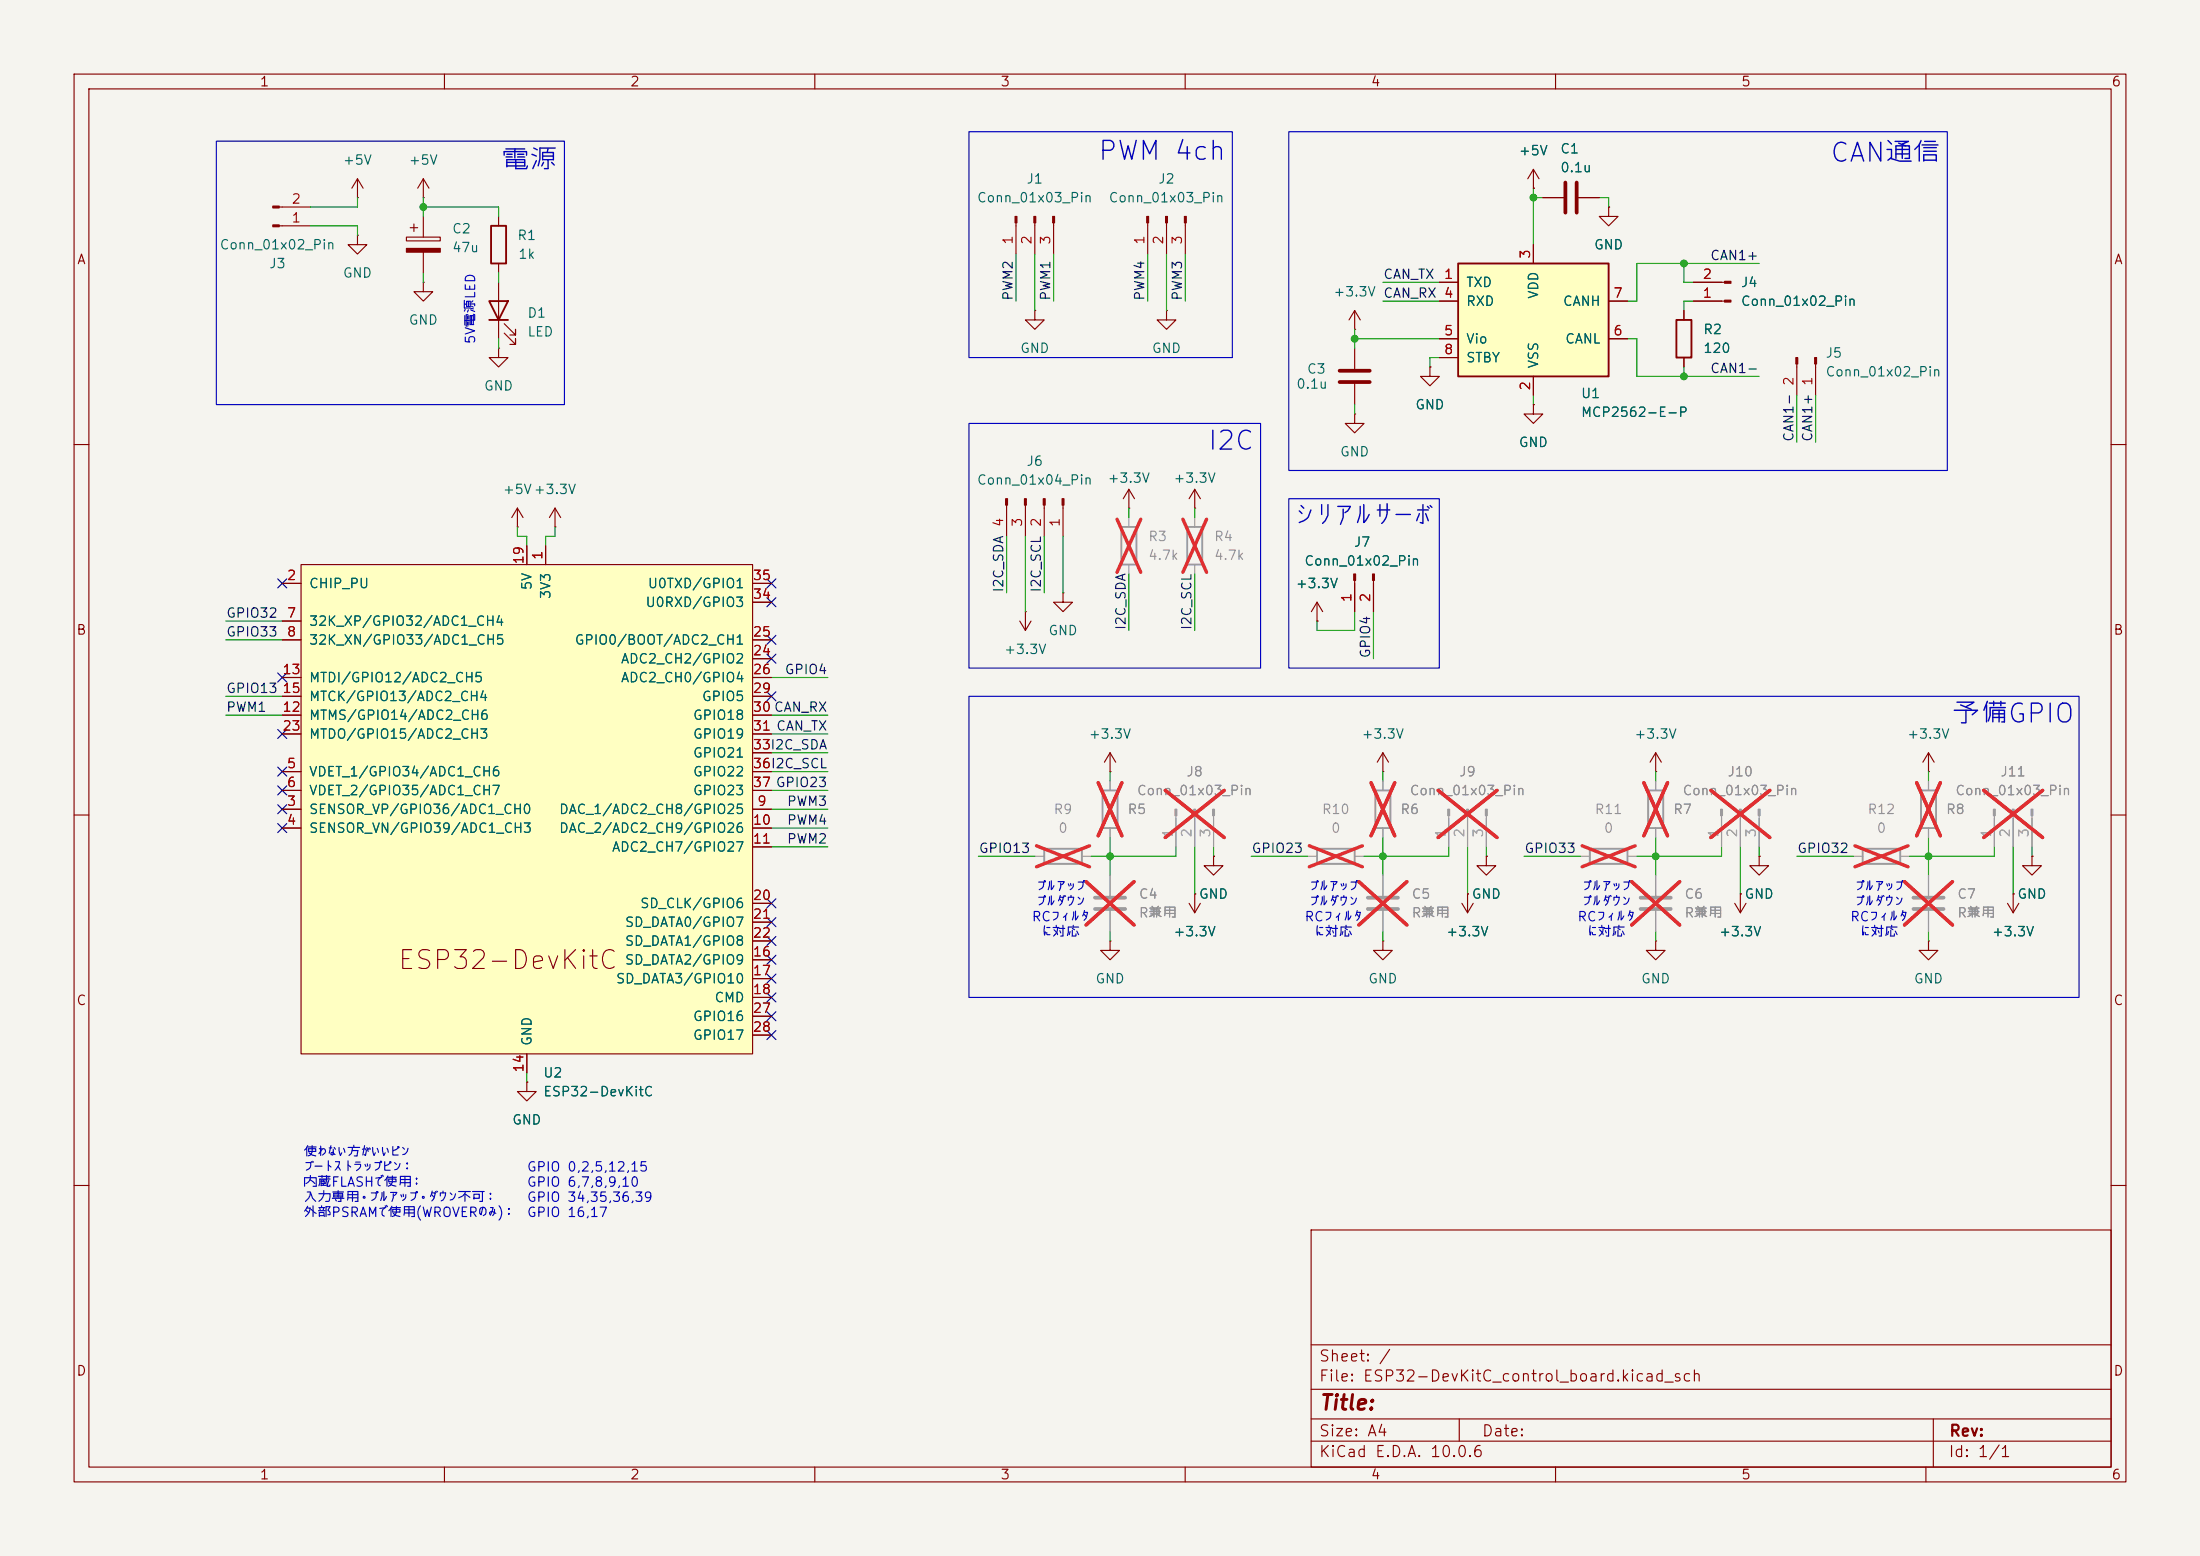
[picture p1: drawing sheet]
<svg xmlns="http://www.w3.org/2000/svg" width="297mm" height="210mm" viewBox="0 0 297 210" stroke-linecap="round" stroke-linejoin="round" font-family="sans-serif">
<path d="M0 0h297v210h-297z" fill="#f5f4ef" stroke="#f5f4ef" stroke-width=".14"/>
<g fill="none" stroke="#840000" stroke-width=".15">
<path d="M10 10h277v190h-277zM12 12h273v186h-273zM60 10v2M110 10v2M160 10v2M210 10v2M260 10v2M67.3 29.2v1.3M67.3 35.6v1.2M67.3 38.1v7.6M137.2 30.1v4.2M139.7 30.1v4.2"/>
<path d="M142.2 30.1v4.2M154.9 30.1v4.2M157.5 30.1v4.2M160 30.1v4.2M67.3 47v1.3h1.3l-1.3 1.2-1.3-1.2h1.3M67.3 47h.1M68.1 45l1.5 1.5v-.8v.8h-.8M68.1 43.7l1.5 1.5v-.7v.7h-.8M139.7 41.9v1.3h1.3l-1.3 1.3-1.3-1.3h1.3M139.7 41.9h.1M10 60h2M69.8 71.1h.1"/>
<path d="M69.8 68.6l-.7 1.3M69.8 68.6l.8 1.3M69.8 68.6v2.5M74.9 71.1h.1M74.9 68.6l-.7 1.3M74.9 68.6l.8 1.3M74.9 68.6v2.5M285 60h2M10 110h2M186.7 104.1h.1M186.7 101.6l-.8 1.3M186.7 101.6l.8 1.3"/>
<path d="M186.7 101.6v2.5M200.7 115.6v1.2h1.2l-1.2 1.3-1.3-1.3h1.3M200.7 115.6h.1M223.5 104.1h.1M223.5 101.6l-.7 1.3M223.5 101.6l.8 1.3M223.5 101.6v2.5M285 110h2M260.3 127v1.3h1.3l-1.3 1.2-1.2-1.2h1.2M260.3 127h.1M71.1 146.1v1.2h1.3l-1.3 1.3-1.3-1.3h1.3M71.1 146.1h.1"/>
<path d="M10 160h2M177 166h108v32h-108zM285 160h2M60 198v2M110 198v2M160 198v2M177 194.5h108M177 191.5h108M177 187.5h108M177 181.5h108M197 191.5v3M210 198v2"/>
<path d="M260 198v2M261 191.5v6.5"/>
</g>
<path d="M177.8 114.6h5.1v2h-5.1zM185.7 106.7h2v5.1h-2z" fill="none" stroke="#9c9b98" stroke-width=".25"/>
<path d="M176.5 115.6h1.3M182.9 115.6h1.2M186.7 105.4v1.3M186.7 111.8v1.2M186.7 118.1v2.8M186.7 122.9v2.8" fill="none" stroke="#9c9b98" stroke-width=".15"/>
<path d="M176.8 114.2l7.1 2.8M183.5 119l6.4 5.8M183.9 114.2l-7.1 2.8M185.1 105.6l3.2 7.2M188.3 105.6l-3.2 7.2M189.9 119l-6.4 5.8" fill="none" stroke="#e12e31" stroke-width=".46"/>
<path d="M66.3 30.5h2v5.1h-2zM66 40.6h2.6l-1.3 2.6zM66 43.2h2.6" fill="none" stroke="#840000" stroke-width=".25"/>
<g fill="#840000" stroke="#840000" stroke-width=".15">
<path d="M137 29.2h.3v.9h-.3z"/>
<path d="M139.6 29.2h.2v.9h-.2z"/>
<path d="M142.1 29.2h.3v.9h-.3z"/>
<path d="M154.8 29.2h.3v.9h-.3z"/>
<path d="M157.4 29.2h.2v.9h-.2z"/>
<path d="M159.9 29.2h.2v.9h-.2z"/>
</g>
<path d="M184.7 121.2h4M184.7 122.7h4" fill="none" stroke="#9c9b98" stroke-width=".51"/>
<path d="M40.6 76.2h61v66h-61z" fill="#ffffc2"/>
<g fill="none" stroke="#840000" stroke-width=".15">
<path d="M57.1 38.1v1.3h1.3l-1.3 1.2-1.2-1.2h1.2M57.1 38.1h.1M228.6 38.1h4.2M157.5 41.9v1.3h1.2l-1.2 1.3-1.3-1.3h1.3M157.5 41.9h.1M182.9 44.5h.1M182.9 55.9v1.3h1.2l-1.2 1.2-1.3-1.2h1.3M182.9 55.9h.1M182.9 41.9l-.8 1.3M182.9 41.9l.7 1.3M182.9 41.9v2.6M182.9 47v2.8"/>
<path d="M182.9 51.8v2.8M193 49.5v1.3h1.3l-1.3 1.3-1.2-1.3h1.2M193 49.5h.1M227.3 41.9v1.3M227.3 48.3v1.2M228.6 40.6h4.2M242.6 49.1v4.2M245.1 49.1v4.2M38.1 78.7h2.5M40.6 76.2h61v66h-61zM71.1 73.7v2.5M73.7 73.7v2.5"/>
<path d="M101.6 78.7h2.5M152.4 68.6h.1M152.4 66l-.8 1.3M152.4 66l.8 1.3M152.4 66v2.6M161.3 68.6h.1M161.3 66v2.6M161.3 66l-.8 1.3M161.3 66l.8 1.3M182.9 78.3v4.3M185.4 78.3v4.3M38.1 83.8h2.5"/>
<path d="M38.1 86.4h2.5M38.1 96.5h2.5M38.1 91.4h2.5M38.1 94h2.5M38.1 99.1h2.5M101.6 86.4h2.5M101.6 96.5h2.5M101.6 91.4h2.5M101.6 94h2.5M101.6 99.1h2.5M101.6 88.9h2.5M101.6 81.3h2.5"/>
<path d="M137.7 83.8l.7 1.3M138.4 82.6h.1M138.4 82.6v2.5M139.2 83.8l-.8 1.3M177.8 83.8h.1M177.8 81.3l-.8 1.3M177.8 81.3l.8 1.3M177.8 81.3v2.5M38.1 109.2h2.5M38.1 111.8h2.5M38.1 104.1h2.5M38.1 106.7h2.5"/>
<path d="M101.6 109.2h2.5M101.6 111.8h2.5M101.6 104.1h2.5M101.6 106.7h2.5M101.6 114.3h2.5M101.6 101.6h2.5M149.9 104.1h.1M149.9 101.6l-.8 1.3M149.9 101.6l.7 1.3M149.9 101.6v2.5M163.8 115.6v1.2h1.3l-1.3 1.3-1.2-1.3h1.2M163.8 115.6h.1"/>
<path d="M237.5 115.6v1.2h1.3l-1.3 1.3-1.3-1.3h1.3M237.5 115.6h.1M260.3 104.1h.1M260.3 101.6l-.7 1.3M260.3 101.6l.8 1.3M260.3 101.6v2.5M274.3 115.6v1.2h1.3l-1.3 1.3-1.3-1.3h1.3M274.3 115.6h.1M101.6 129.5h2.5M101.6 132.1h2.5M101.6 134.6h2.5M101.6 121.9h2.5"/>
<path d="M101.6 124.5h2.5M101.6 127h2.5M101.6 137.2h2.5M101.6 139.7h2.5M149.9 127v1.3h1.2l-1.2 1.2-1.3-1.2h1.3M149.9 127h.1M160.5 121.9l.8 1.3M161.3 120.7h.1M161.3 120.7v2.5M162.1 121.9l-.8 1.3M186.7 127v1.3h1.3l-1.3 1.2-1.3-1.2h1.3M186.7 127h.1"/>
<path d="M197.4 121.9l.7 1.3M198.1 120.7h.1M198.1 120.7v2.5M198.9 121.9l-.8 1.3M223.5 127v1.3h1.3l-1.3 1.2-1.3-1.2h1.3M223.5 127h.1M234.2 121.9l.7 1.3M234.9 120.7h.1M234.9 120.7v2.5M235.7 121.9l-.8 1.3M271 121.9l.8 1.3M271.8 120.7h.1"/>
<path d="M271.8 120.7v2.5M272.5 121.9l-.7 1.3M71.1 142.2v2.6"/>
</g>
<g fill="#9c9b98" stroke="#9c9b98" stroke-width=".15">
<path d="M158.6 109.2h.3v.9h-.3z"/>
<path d="M161.2 109.2h.2v.9h-.2z"/>
<path d="M163.7 109.2h.3v.9h-.3z"/>
<path d="M232.3 109.2h.2v.9h-.2z"/>
<path d="M234.8 109.2h.3v.9h-.3z"/>
<path d="M237.4 109.2h.2v.9h-.2z"/>
<path d="M269.1 109.2h.3v.9h-.3z"/>
<path d="M271.7 109.2h.2v.9h-.2z"/>
<path d="M274.2 109.2h.2v.9h-.2z"/>
<path d="M195.5 109.2h.2v.9h-.2z"/>
<path d="M198 109.2h.2v.9h-.2z"/>
<path d="M200.5 109.2h.3v.9h-.3z"/>
</g>
<g fill="none" stroke="#9c9b98" stroke-width=".15">
<path d="M152.4 69.9v1.2M152.4 76.2v1.3M161.3 69.9v1.2M161.3 76.2v1.3M139.7 115.6h1.3M146 115.6h1.3M149.9 105.4v1.3M149.9 111.8v1.2M149.9 118.1v2.8M158.7 110.1v4.2M161.3 110.1v4.2M163.8 110.1v4.2"/>
<path d="M195.6 110.1v4.2M198.1 110.1v4.2M200.7 110.1v4.2M213.4 115.6h1.2M219.7 115.6h1.3M223.5 105.4v1.3M223.5 111.8v1.2M223.5 118.1v2.8M232.4 110.1v4.2M234.9 110.1v4.2M237.5 110.1v4.2M250.2 115.6h1.3"/>
<path d="M256.5 115.6h1.3M260.3 105.4v1.3M260.3 111.8v1.2M260.3 118.1v2.8M269.2 110.1v4.2M271.8 110.1v4.2M274.3 110.1v4.2M149.9 122.9v2.8M223.5 122.9v2.8M260.3 122.9v2.8"/>
</g>
<g fill="none" stroke="#e12e31" stroke-width=".46">
<path d="M150.8 70.1l3.2 7.1M154 70.1l-3.2 7.1M159.7 70.1l3.2 7.1M162.9 70.1l-3.2 7.1M139.9 114.2l7.2 2.8M146.6 119l6.5 5.8M147.1 114.2l-7.2 2.8M148.3 105.6l3.2 7.2M151.5 105.6l-3.2 7.2M153.1 119l-6.5 5.8M157.3 106.7l8 6.3M165.3 106.7l-8 6.3"/>
<path d="M194.1 106.7l8 6.3M202.1 106.7l-8 6.3M213.6 114.2l7.2 2.8M220.3 119l6.5 5.8M220.8 114.2l-7.2 2.8M221.9 105.6l3.2 7.2M225.1 105.6l-3.2 7.2M226.8 119l-6.5 5.8M231 106.7l7.9 6.3M238.9 106.7l-7.9 6.3M250.4 114.2l7.2 2.8M257.1 119l6.5 5.8"/>
<path d="M257.6 114.2l-7.2 2.8M258.7 105.6l3.3 7.2M262 105.6l-3.3 7.2M263.6 119l-6.5 5.8M267.8 106.7l8 6.3M275.8 106.7l-8 6.3"/>
</g>
<path d="M151.4 71.1h2v5.1h-2zM160.3 71.1h2v5.1h-2zM141 114.6h5v2h-5zM148.8 106.7h2.1v5.1h-2.1zM214.6 114.6h5.1v2h-5.1zM222.5 106.7h2v5.1h-2zM251.5 114.6h5v2h-5zM259.3 106.7h2.1v5.1h-2.1z" fill="none" stroke="#9c9b98" stroke-width=".25"/>
<path d="M147.8 121.2h4.1M147.8 122.7h4.1M221.5 121.2h4.1M221.5 122.7h4.1M258.3 121.2h4.1M258.3 122.7h4.1" fill="none" stroke="#9c9b98" stroke-width=".51"/>
<g fill="#840000" stroke="#840000" stroke-width=".15">
<path d="M232.8 40.5h.9v.3h-.9z"/>
<path d="M232.8 38h.9v.2h-.9z"/>
<path d="M245 48.3h.2v.8h-.2z"/>
<path d="M242.4 48.3h.3v.8h-.3z"/>
<path d="M182.8 77.5h.2v.8h-.2z"/>
<path d="M185.3 77.5h.2v.8h-.2z"/>
</g>
<path d="M226.3 43.2h2v5.1h-2z" fill="none" stroke="#840000" stroke-width=".25"/>
<path d="M180.8 51.6h4.1M180.8 50h4.1" fill="none" stroke="#840000" stroke-width=".51"/>
<path d="M196.8 35.6h20.4v15.2h-20.4z" fill="#ffffc2"/>
<path d="M196.8 35.6h20.4v15.2h-20.4z" fill="none" stroke="#840000" stroke-width=".25"/>
<g fill="none" stroke="#840000" stroke-width=".15">
<path d="M37.7 30.5h4.2M37.7 27.9h4.2M48.3 26.7h.1M48.3 31.8v1.2h1.2l-1.2 1.3-1.3-1.3h1.3M48.3 31.8h.1M48.3 24.1l-.8 1.3M48.3 24.1l.7 1.3M48.3 24.1v2.6M54.9 32h4.5v.5h-4.5zM55.4 30.7h1M55.9 30.2v1M57.1 26.7h.1"/>
<path d="M57.1 24.1l-.7 1.3M57.1 24.1l.8 1.3M57.1 24.1v2.6M57.1 29.2v2.8M57.1 34v2.8M194.3 38.1h2.5M207 25.4h.1M207 22.9v2.5M207 33v2.6M207 22.9l-.8 1.2M207 22.9l.8 1.2M208.3 26.7h2.8"/>
<path d="M213.1 26.7h2.8M217.2 27.9v1.3h1.2l-1.2 1.3-1.3-1.3h1.3M217.2 27.9h.1M228.6 38.1h3.8M193 49.5h.1M194.3 40.6h2.5M194.3 45.7h2.5M194.3 48.3h2.5M207 54.6v1.3h1.3l-1.3 1.3-1.3-1.3h1.3M207 54.6h.1M207 50.8v2.5M217.2 40.6h2.5"/>
<path d="M217.2 45.7h2.5M227.3 41.9v1.3M227.3 48.3v1.2M228.6 40.6h3.8M38.1 78.7h2.5M71.1 73.7v2.5M73.7 73.7v2.5M101.6 78.7h2.5M135.9 68.2v4.2M138.4 68.2v4.2M141 68.2v4.2M143.5 68.2v4.2"/>
<path d="M182.9 78.7v3.9M185.4 78.7v3.9M38.1 83.8h2.5M38.1 86.4h2.5M38.1 96.5h2.5M38.1 91.4h2.5M38.1 94h2.5M38.1 99.1h2.5M101.6 86.4h2.5M101.6 96.5h2.5M101.6 91.4h2.5M101.6 94h2.5"/>
<path d="M101.6 99.1h2.5M101.6 88.9h2.5M101.6 81.3h2.5M143.5 80v1.3h1.3l-1.3 1.3-1.3-1.3h1.3M143.5 80h.1M177.8 83.8h.1M38.1 109.2h2.5M38.1 111.8h2.5M38.1 104.1h2.5M38.1 106.7h2.5M101.6 109.2h2.5M101.6 111.8h2.5"/>
<path d="M101.6 104.1h2.5M101.6 106.7h2.5M101.6 114.3h2.5M101.6 101.6h2.5M163.8 115.6h.1M200.7 115.6h.1M237.5 115.6h.1M274.3 115.6h.1M101.6 129.5h2.5M101.6 132.1h2.5M101.6 134.6h2.5M101.6 121.9h2.5"/>
<path d="M101.6 124.5h2.5M101.6 127h2.5M101.6 137.2h2.5M101.6 139.7h2.5M161.3 120.7h.1M198.1 120.7h.1M234.9 120.7h.1M271.8 120.7h.1M71.1 146.1h.1M71.1 142.2v2.6"/>
</g>
<g fill="#840000" stroke="#840000" stroke-width=".15">
<path d="M54.9 33.5h4.5v.5h-4.5z"/>
<path d="M36.8 30.4h.9v.2h-.9z"/>
<path d="M36.8 27.8h.9v.3h-.9z"/>
<path d="M143.4 67.3h.2v.9h-.2z"/>
<path d="M140.8 67.3h.3v.9h-.3z"/>
<path d="M138.3 67.3h.3v.9h-.3z"/>
<path d="M135.8 67.3h.2v.9h-.2z"/>
</g>
<path d="M211.3 24.6v4.1M212.9 24.6v4.1" fill="none" stroke="#840000" stroke-width=".51"/>
<g fill="none" stroke="#009600" stroke-width=".15">
<path d="M41.9 30.5h6.4v1.3M48.3 26.7v1.2h-6.4M57.1 27.9h10.2v1.3M57.1 26.7v2.5M57.1 36.8v1.3M67.3 36.8v1.3M137.2 34.3v6.3M139.7 34.3v7.6M142.2 34.3v6.3M154.9 34.3v6.3M157.5 34.3v7.6M160 34.3v6.3"/>
<path d="M186.7 38.1h7.6M207 25.4v7.6M207 26.7h1.3M215.9 26.7h1.3v1.2M227.3 35.6v2.5h1.3M237.5 35.6h-16.5v5h-1.3M67.3 45.7v1.3M182.9 44.5v2.5M182.9 54.6v1.3M182.9 45.7h11.4M186.7 40.6h7.6M194.3 48.3h-1.3v1.2"/>
<path d="M207 53.3v1.3M219.7 45.7h1.3v5.1h16.5M227.3 49.5v1.3M228.6 40.6h-1.3v1.3M242.6 53.3v6.4M245.1 53.3v6.4M69.8 71.1v1.3h1.3v1.3M74.9 71.1v1.3h-1.2v1.3M135.9 72.4v7.6M138.4 72.4v10.2M141 72.4v7.6M143.5 72.4v7.6"/>
<path d="M152.4 68.6v1.3M152.4 77.5v7.6M161.3 68.6v1.3M161.3 77.5v7.6M30.5 86.4h7.6M30.5 83.8h7.6M30.5 94h7.6M30.5 96.5h7.6M104.1 99.1h7.7M104.1 96.5h7.7M104.1 91.4h7.7M182.9 82.6v2.5h-5.1v-1.3"/>
<path d="M185.4 82.6v6.3M104.1 111.8h7.7M104.1 109.2h7.7M104.1 114.3h7.7M104.1 101.6h7.7M104.1 106.7h7.7M104.1 104.1h7.7M132.1 115.6h7.6M149.9 104.1v1.3M149.9 113v5.1M158.7 114.3v1.3h-11.4M161.3 114.3v6.4"/>
<path d="M163.8 114.3v1.3M168.9 115.6h7.6M186.7 104.1v1.3M186.7 113v5.1M195.6 114.3v1.3h-11.5M198.1 114.3v6.4M200.7 114.3v1.3M205.7 115.6h7.7M223.5 104.1v1.3M223.5 113v5.1M232.4 114.3v1.3h-11.4M234.9 114.3v6.4"/>
<path d="M237.5 114.3v1.3M242.6 115.6h7.6M260.3 104.1v1.3M260.3 113v5.1M269.2 114.3v1.3h-11.4M271.8 114.3v6.4M274.3 114.3v1.3M149.9 125.7v1.3M186.7 125.7v1.3M223.5 125.7v1.3M260.3 125.7v1.3M71.1 144.8v1.3"/>
</g>
<g fill="none" stroke="#000084" stroke-width=".15">
<path d="M37.5 78.1l1.2 1.2M38.7 78.1l-1.2 1.2M103.5 78.1l1.2 1.2M104.7 78.1l-1.2 1.2M37.5 98.5l1.2 1.2M37.5 90.8l1.2 1.2M38.7 98.5l-1.2 1.2M38.7 90.8l-1.2 1.2M103.5 85.8l1.2 1.2M103.5 93.4l1.2 1.2M103.5 80.7l1.2 1.2M103.5 88.3l1.2 1.2"/>
<path d="M104.7 85.8l-1.2 1.2M104.7 93.4l-1.2 1.2M104.7 80.7l-1.2 1.2M104.7 88.3l-1.2 1.2M37.5 103.5l1.2 1.2M37.5 108.6l1.2 1.2M37.5 111.2l1.2 1.2M37.5 106.1l1.2 1.2M38.7 103.5l-1.2 1.2M38.7 108.6l-1.2 1.2M38.7 111.2l-1.2 1.2M38.7 106.1l-1.2 1.2"/>
<path d="M103.5 121.3l1.2 1.2M103.5 139.1l1.2 1.2M103.5 123.9l1.2 1.2M103.5 126.4l1.2 1.2M103.5 134l1.2 1.2M103.5 131.5l1.2 1.2M103.5 128.9l1.2 1.2M103.5 136.6l1.2 1.2M104.7 121.3l-1.2 1.2M104.7 139.1l-1.2 1.2M104.7 123.9l-1.2 1.2M104.7 126.4l-1.2 1.2"/>
<path d="M104.7 134l-1.2 1.2M104.7 131.5l-1.2 1.2M104.7 128.9l-1.2 1.2M104.7 136.6l-1.2 1.2"/>
</g>
<path d="M29.2 19.1h47v35.5h-47zM130.8 17.8h35.6v30.5h-35.6zM174 17.8h88.9v45.7h-88.9zM130.8 57.2h39.4v33h-39.4zM174 67.3h20.3v22.9h-20.3zM130.8 94h149.9v40.6h-149.9z" fill="none" stroke="#0000c2" stroke-width=".15"/>
<g fill="none" stroke="#9c9b98" stroke-width=".15">
<path d="M149.9 105.4v1.3M149.9 111.8v1.2M149.9 118.1v2.8M158.7 110.5v3.8M161.3 110.5v3.8M163.8 110.5v3.8M186.7 105.4v1.3M186.7 111.8v1.2M186.7 118.1v2.8M195.6 110.5v3.8M198.1 110.5v3.8M200.7 110.5v3.8"/>
<path d="M223.5 105.4v1.3M223.5 111.8v1.2M223.5 118.1v2.8M232.4 110.5v3.8M234.9 110.5v3.8M237.5 110.5v3.8M260.3 105.4v1.3M260.3 111.8v1.2M260.3 118.1v2.8M269.2 110.5v3.8M271.8 110.5v3.8M274.3 110.5v3.8"/>
<path d="M149.9 122.9v2.8M186.7 122.9v2.8M223.5 122.9v2.8M260.3 122.9v2.8"/>
</g>
<g fill="none" stroke="#e12e31" stroke-width=".46">
<path d="M146.6 119l6.5 5.8M148.3 105.6l3.2 7.2M151.5 105.6l-3.2 7.2M153.1 119l-6.5 5.8M157.3 106.7l8 6.3M165.3 106.7l-8 6.3M183.5 119l6.4 5.8M185.1 105.6l3.2 7.2M188.3 105.6l-3.2 7.2M189.9 119l-6.4 5.8M194.1 106.7l8 6.3M202.1 106.7l-8 6.3"/>
<path d="M220.3 119l6.5 5.8M221.9 105.6l3.2 7.2M225.1 105.6l-3.2 7.2M226.8 119l-6.5 5.8M231 106.7l7.9 6.3M238.9 106.7l-7.9 6.3M257.1 119l6.5 5.8M258.7 105.6l3.3 7.2M262 105.6l-3.3 7.2M263.6 119l-6.5 5.8M267.8 106.7l8 6.3M275.8 106.7l-8 6.3"/>
</g>
<g fill="#009600" stroke="#009600" stroke-width=".14">
<circle cx="227.3" cy="35.6" r=".46"/>
<circle cx="207" cy="26.7" r=".46"/>
<circle cx="227.3" cy="50.8" r=".46"/>
<circle cx="57.1" cy="27.9" r=".46"/>
<circle cx="260.3" cy="115.6" r=".46"/>
<circle cx="182.9" cy="45.7" r=".46"/>
<circle cx="149.9" cy="115.6" r=".46"/>
<circle cx="186.7" cy="115.6" r=".46"/>
<circle cx="223.5" cy="115.6" r=".46"/>
</g>
<g font-size="2.5" fill="#0000c2">
<text x="67.6" y="23.5">電源</text>
<text x="148.1" y="22.3">PWM 4ch</text>
<text x="246.9" y="22.5">CAN通信</text>
<text x="162.9" y="61.4">I2C</text>
<text x="174.5" y="71.5">シリアルサーボ</text>
<text x="263.3" y="98.2">予備GPIO</text>
</g>
<text font-size="2.5" fill="#840000" x="53.5" y="131.5">ESP32-DevKitC</text>
<text font-size="2" fill="#840000" x="178" y="190.8">Title:</text>
<g font-size="1.5" fill="#840000">
<text x="178" y="184.1">Sheet: /</text>
<text x="178" y="186.8">File: ESP32-DevKitC_control_board.kicad_sch</text>
<text x="178" y="197">KiCad E.D.A. 10.0.6</text>
<text x="178" y="194.2">Size: A4</text>
<text x="200" y="194.2">Date:</text>
<text x="263" y="197">Id: 1/1</text>
<text x="263" y="194.2">Rev:</text>
</g>
<g font-size="1.3" fill="#840000">
<text x="35" y="12">1</text>
<text x="85" y="12">2</text>
<text x="135" y="12">3</text>
<text x="185" y="12">4</text>
<text x="235" y="12">5</text>
<text x="285" y="12">6</text>
<text x="10.3" y="36">A</text>
<text x="285.3" y="36">A</text>
<text x="10.2" y="86">B</text>
<text x="285.2" y="86">B</text>
<text x="10.2" y="136">C</text>
<text x="285.2" y="136">C</text>
<text x="10.2" y="186">D</text>
<text x="285.2" y="186">D</text>
<text x="35" y="200">1</text>
<text x="85" y="200">2</text>
<text x="135" y="200">3</text>
<text x="185" y="200">4</text>
<text x="235" y="200">5</text>
<text x="285" y="200">6</text>
</g>
<g font-size="1.3" fill="#006464">
<text x="46.2" y="22.6">+5V</text>
<text x="55.1" y="22.6">+5V</text>
<text x="204.9" y="21.3">+5V</text>
<text x="210.6" y="21">C1</text>
<text x="210.6" y="23.6">0.1u</text>
<text x="131.8" y="27.6">Conn_01x03_Pin</text>
<text x="138.5" y="25.1">J1</text>
<text x="149.6" y="27.6">Conn_01x03_Pin</text>
<text x="156.3" y="25.1">J2</text>
<text x="29.6" y="34">Conn_01x02_Pin</text>
<text x="60.9" y="31.8">C2</text>
<text x="60.9" y="34.4">47u</text>
<text x="69.8" y="32.7">R1</text>
<text x="69.9" y="35.3">1k</text>
<text x="215.1" y="34">GND</text>
<text x="36.2" y="36.5">J3</text>
<text x="46.2" y="37.8">GND</text>
<text x="179.9" y="40.3">+3.3V CAN_RX 4</text>
<text x="197.8" y="39.1">TXD</text>
<text x="197.8" y="41.6">RXD</text>
<text x="208" y="40.4" transform="rotate(-90 208 40.4)">VDD</text>
<text x="210.9" y="41.6">CANH</text>
<text x="234.9" y="39.1">J4</text>
<text x="234.9" y="41.6">Conn_01x02_Pin</text>
<text x="55.1" y="44.1">GND</text>
<text x="71.1" y="43.2">D1</text>
<text x="71.1" y="45.7">LED</text>
<text x="137.6" y="48">GND</text>
<text x="155.4" y="48">GND</text>
<text x="197.8" y="46.7">Vio</text>
<text x="211.2" y="46.7">CANL</text>
<text x="229.9" y="45.4">R2</text>
<text x="229.9" y="48">120</text>
<text x="65.2" y="53">GND</text>
<text x="174.9" y="52.8">0.1u</text>
<text x="176.4" y="50.7">C3</text>
<text x="197.8" y="49.2">STBY</text>
<text x="208" y="49.8" transform="rotate(-90 208 49.8)">VSS</text>
<text x="246.4" y="48.6">J5</text>
<text x="246.4" y="51.1">Conn_01x02_Pin</text>
<text x="191" y="55.6">GND</text>
<text x="213.3" y="54">U1</text>
<text x="213.3" y="56.6">MCP2562-E-P</text>
<text x="131.8" y="65.7">Conn_01x04_Pin</text>
<text x="138.5" y="63.2">J6</text>
<text x="149.4" y="65.5">+3.3V</text>
<text x="158.3" y="65.5">+3.3V</text>
<text x="180.8" y="61.9">GND</text>
<text x="204.9" y="60.7">GND</text>
<text x="67.8" y="67">+5V+3.3V</text>
<text x="176" y="76.7">Conn_01x02_Pin</text>
<text x="182.7" y="74.1">J7</text>
<text x="41.6" y="79.7">CHIP_PU</text>
<text x="72.1" y="79.7" transform="rotate(-90 72.1 79.7)">5V</text>
<text x="74.6" y="81" transform="rotate(-90 74.6 81)">3V3</text>
<text x="87.1" y="82.2">U0RXD/GPIO3</text>
<text x="87.4" y="79.7">U0TXD/GPIO1</text>
<text x="174.8" y="79.7">+3.3V</text>
<text x="41.6" y="84.8">32K_XP/GPIO32/ADC1_CH4</text>
<text x="41.6" y="87.3">32K_XN/GPIO33/ADC1_CH5</text>
<text x="77.5" y="87.3">GPIO0/BOOT/ADC2_CH1</text>
<text x="83.7" y="89.9">ADC2_CH2/GPIO2</text>
<text x="135.5" y="88.6">+3.3V</text>
<text x="141.4" y="86.1">GND</text>
<text x="41.6" y="92.4">MTDI/GPIO12/ADC2_CH5</text>
<text x="41.6" y="94.9">MTCK/GPIO13/ADC2_CH4</text>
<text x="83.7" y="92.4">ADC2_CH0/GPIO4</text>
<text x="94.7" y="94.9">GPIO5</text>
<text x="41.6" y="97.5">MTMS/GPIO14/ADC2_CH6</text>
<text x="41.6" y="100">MTDO/GPIO15/ADC2_CH3</text>
<text x="93.5" y="97.5">GPIO18</text>
<text x="93.5" y="100">GPIO19</text>
<text x="146.9" y="100">+3.3V</text>
<text x="183.7" y="100">+3.3V</text>
<text x="220.6" y="100">+3.3V</text>
<text x="257.4" y="100">+3.3V</text>
<text x="41.6" y="105.1">VDET_1/GPIO34/ADC1_CH6</text>
<text x="41.6" y="107.6">VDET_2/GPIO35/ADC1_CH7</text>
<text x="93.5" y="102.6">GPIO21</text>
<text x="93.5" y="105.1">GPIO22</text>
<text x="93.5" y="107.6">GPIO23</text>
<text x="41.6" y="110.2">SENSOR_VP/GPIO36/ADC1_CH0</text>
<text x="41.6" y="112.7">SENSOR_VN/GPIO39/ADC1_CH3</text>
<text x="75.4" y="110.2">DAC_1/ADC2_CH8/GPIO25</text>
<text x="75.4" y="112.7">DAC_2/ADC2_CH9/GPIO26</text>
<text x="82.5" y="115.3">ADC2_CH7/GPIO27</text>
<text x="84.3" y="125.4">SD_DATA0/GPIO7</text>
<text x="86.3" y="122.9">SD_CLK/GPIO6</text>
<text x="161.8" y="121.6">GND</text>
<text x="198.6" y="121.6">GND</text>
<text x="235.4" y="121.6">GND</text>
<text x="272.3" y="121.6">GND</text>
<text x="84.3" y="130.5">SD_DATA2/GPIO9</text>
<text x="84.3" y="128">SD_DATA1/GPIO8</text>
<text x="158.3" y="126.7">+3.3V</text>
<text x="195.2" y="126.7">+3.3V</text>
<text x="232" y="126.7">+3.3V</text>
<text x="268.8" y="126.7">+3.3V</text>
<text x="83.1" y="133">SD_DATA3/GPIO10</text>
<text x="96.4" y="135.6">CMD</text>
<text x="147.8" y="133">GND</text>
<text x="184.6" y="133">GND</text>
<text x="221.5" y="133">GND</text>
<text x="258.3" y="133">GND</text>
<text x="72.1" y="141.3" transform="rotate(-90 72.1 141.3)">GND</text>
<text x="93.5" y="138.1">GPIO16</text>
<text x="93.5" y="140.7">GPIO17</text>
<text x="73.2" y="145.7">U2</text>
<text x="73.2" y="148.3">ESP32-DevKitC</text>
<text x="69.1" y="152.1">GND</text>
</g>
<g font-size="1.3" fill="#a90000">
<text x="39.3" y="27.8">2</text>
<text x="39.3" y="30.3">1</text>
<text x="137" y="33.1" transform="rotate(-90 137 33.1)">1</text>
<text x="139.6" y="33.1" transform="rotate(-90 139.6 33.1)">2</text>
<text x="142.1" y="33.1" transform="rotate(-90 142.1 33.1)">3</text>
<text x="154.8" y="33.1" transform="rotate(-90 154.8 33.1)">1</text>
<text x="157.3" y="33.1" transform="rotate(-90 157.3 33.1)">2</text>
<text x="159.9" y="33.1" transform="rotate(-90 159.9 33.1)">3</text>
<text x="206.9" y="35" transform="rotate(-90 206.9 35)">3</text>
<text x="194.8" y="38">1</text>
<text x="194.8" y="40.5">4</text>
<text x="217.7" y="40.5">7</text>
<text x="229.8" y="40.5">1</text>
<text x="229.8" y="38">2</text>
<text x="194.8" y="45.6">5</text>
<text x="217.7" y="45.6">6</text>
<text x="194.8" y="48.1">8</text>
<text x="206.9" y="52.8" transform="rotate(-90 206.9 52.8)">2</text>
<text x="135.8" y="71.2" transform="rotate(-90 135.8 71.2)">4</text>
<text x="138.3" y="71.2" transform="rotate(-90 138.3 71.2)">3</text>
<text x="140.8" y="71.2" transform="rotate(-90 140.8 71.2)">2</text>
<text x="143.4" y="71.2" transform="rotate(-90 143.4 71.2)">1</text>
<text x="71" y="76.3" transform="rotate(-90 71 76.3)">19</text>
<text x="73.5" y="75.7" transform="rotate(-90 73.5 75.7)">1</text>
<text x="38.6" y="78.6">2</text>
<text x="38.6" y="83.7">7</text>
<text x="101.5" y="81.1">34</text>
<text x="101.5" y="78.6">35</text>
<text x="182.7" y="81.4" transform="rotate(-90 182.7 81.4)">1</text>
<text x="185.3" y="81.4" transform="rotate(-90 185.3 81.4)">2</text>
<text x="38.6" y="86.2">8</text>
<text x="101.5" y="88.8">24</text>
<text x="101.5" y="86.2">25</text>
<text x="38" y="91.3">13</text>
<text x="38" y="93.8">15</text>
<text x="101.5" y="91.3">26</text>
<text x="101.5" y="93.8">29</text>
<text x="38" y="96.4">12</text>
<text x="38" y="98.9">23</text>
<text x="101.5" y="96.4">30 CAN_RX</text>
<text x="101.5" y="98.9">31 CAN_TX</text>
<text x="101.5" y="101.5">33I2C_SDA</text>
<text x="101.5" y="96.4">30</text>
<text x="101.5" y="98.9">31</text>
<text x="101.5" y="101.5">33</text>
<text x="38.6" y="104">5</text>
<text x="38.6" y="106.5">6</text>
<text x="101.5" y="104">36I2C_SCL</text>
<text x="101.5" y="106.5">37 GPIO23</text>
<text x="101.5" y="104">36</text>
<text x="101.5" y="106.5">37</text>
<text x="38.6" y="109.1">3</text>
<text x="38.6" y="111.6">4</text>
<text x="101.5" y="111.6">10</text>
<text x="102.1" y="109.1">9</text>
<text x="101.5" y="114.2">11</text>
<text x="101.5" y="121.8">20</text>
<text x="101.5" y="124.3">21</text>
<text x="101.5" y="129.4">16</text>
<text x="101.5" y="131.9">17</text>
<text x="101.5" y="126.9">22</text>
<text x="101.5" y="134.5">18</text>
<text x="101.5" y="137">27</text>
<text x="101.5" y="139.6">28</text>
<text x="71" y="144.8" transform="rotate(-90 71 144.8)">14</text>
</g>
<g font-size="1.3" fill="#0f0f0f">
<text x="230.8" y="35.4">CAN1+</text>
<text x="137" y="40.7" transform="rotate(-90 137 40.7)">PWM2</text>
<text x="142.1" y="40.7" transform="rotate(-90 142.1 40.7)">PWM1</text>
<text x="154.8" y="40.7" transform="rotate(-90 154.8 40.7)">PWM4</text>
<text x="159.9" y="40.7" transform="rotate(-90 159.9 40.7)">PWM3</text>
<text x="186.7" y="38">CAN_TX</text>
<text x="230.8" y="50.7">CAN1-</text>
<text x="242.4" y="59.7" transform="rotate(-90 242.4 59.7)">CAN1- 2</text>
<text x="245" y="59.7" transform="rotate(-90 245 59.7)">CAN1+ 1</text>
<text x="30.5" y="83.7">GPIO32</text>
<text x="135.8" y="80" transform="rotate(-90 135.8 80)">I2C_SDA</text>
<text x="140.8" y="80" transform="rotate(-90 140.8 80)">I2C_SCL</text>
<text x="30.5" y="86.2">GPIO33</text>
<text x="152.3" y="85.1" transform="rotate(-90 152.3 85.1)">I2C_SDA</text>
<text x="161.2" y="85.1" transform="rotate(-90 161.2 85.1)">I2C_SCL</text>
<text x="185.3" y="88.9" transform="rotate(-90 185.3 88.9)">GPIO4</text>
<text x="30.5" y="93.9">GPIO13</text>
<text x="105.8" y="91.3">GPIO4</text>
<text x="30.5" y="96.4">PWM1</text>
<text x="106.2" y="111.6">PWM4</text>
<text x="106.2" y="109.1">PWM3</text>
<text x="106.2" y="114.2">PWM2</text>
<text x="132.1" y="115.4">GPIO13</text>
<text x="168.9" y="115.4">GPIO23</text>
<text x="205.7" y="115.4">GPIO33</text>
<text x="242.5" y="115.4">GPIO32</text>
</g>
<g font-size="1.3" fill="#0000c2">
<text x="64.5" y="46.5" transform="rotate(-90 64.5 46.5)">5V電源LED</text>
<text x="139.2" y="124.7">RCフィルタ</text>
<text x="139.8" y="120.6">プルアップ</text>
<text x="139.8" y="122.6">プルダウン</text>
<text x="176" y="124.7">RCフィルタ</text>
<text x="176.6" y="120.6">プルアップ</text>
<text x="176.6" y="122.6">プルダウン</text>
<text x="212.9" y="124.7">RCフィルタ</text>
<text x="213.5" y="120.6">プルアップ</text>
<text x="213.5" y="122.6">プルダウン</text>
<text x="249.7" y="124.7">RCフィルタ</text>
<text x="250.3" y="120.6">プルアップ</text>
<text x="250.3" y="122.6">プルダウン</text>
<text x="140.6" y="126.7">に対応</text>
<text x="177.4" y="126.7">に対応</text>
<text x="214.2" y="126.7">に対応</text>
<text x="251.1" y="126.7">に対応</text>
<text x="40.9" y="156.4">使わない方がいいピン</text>
<text x="40.9" y="158.4">ブートストラップピン：</text>
<text x="40.9" y="160.5">内蔵FLASHで使用：</text>
<text x="71" y="158.4">GPIO 0,2,5,12,15</text>
<text x="71" y="160.5">GPIO 6,7,8,9,10</text>
<text x="40.9" y="162.5">入力専用・プルアップ・ダウン不可：</text>
<text x="40.9" y="164.6">外部PSRAMで使用(WROVERのみ)：</text>
<text x="71" y="162.5">GPIO 34,35,36,39</text>
<text x="71" y="164.6">GPIO 16,17</text>
</g>
<g font-size="1.3" fill="#939391">
<text x="154.9" y="73.4">R3</text>
<text x="154.9" y="75.9">4.7k</text>
<text x="163.8" y="73.4">R4</text>
<text x="163.8" y="75.9">4.7k</text>
<text x="153.4" y="107.6">Conn_01x03_Pin</text>
<text x="160.1" y="105.1">J8</text>
<text x="190.2" y="107.6">Conn_01x03_Pin</text>
<text x="196.9" y="105.1">J9</text>
<text x="227.1" y="107.6">Conn_01x03_Pin</text>
<text x="233.1" y="105.1">J10</text>
<text x="263.9" y="107.6">Conn_01x03_Pin</text>
<text x="270" y="105.1">J11</text>
<text x="142.1" y="110.2">R9</text>
<text x="142.8" y="112.7">0</text>
<text x="152.1" y="110.2">R5</text>
<text x="178.4" y="110.2">R10</text>
<text x="179.6" y="112.7">0</text>
<text x="189" y="110.2">R6</text>
<text x="215.2" y="110.2">R11</text>
<text x="216.4" y="112.7">0</text>
<text x="225.8" y="110.2">R7</text>
<text x="252" y="110.2">R12</text>
<text x="253.3" y="112.7">0</text>
<text x="262.6" y="110.2">R8</text>
<text x="153.7" y="121.6">C4</text>
<text x="153.7" y="124.2">R兼用</text>
<text x="190.5" y="121.6">C5</text>
<text x="190.5" y="124.2">R兼用</text>
<text x="227.3" y="121.6">C6</text>
<text x="227.3" y="124.2">R兼用</text>
<text x="264.1" y="121.6">C7</text>
<text x="264.1" y="124.2">R兼用</text>
</g>
<g font-size="1.3" fill="#a5a4a2">
<text x="158.6" y="113.1" transform="rotate(-90 158.6 113.1)">1</text>
<text x="161.2" y="113.1" transform="rotate(-90 161.2 113.1)">2</text>
<text x="163.7" y="113.1" transform="rotate(-90 163.7 113.1)">3</text>
<text x="195.4" y="113.1" transform="rotate(-90 195.4 113.1)">1</text>
<text x="198" y="113.1" transform="rotate(-90 198 113.1)">2</text>
<text x="200.5" y="113.1" transform="rotate(-90 200.5 113.1)">3</text>
<text x="232.3" y="113.1" transform="rotate(-90 232.3 113.1)">1</text>
<text x="234.8" y="113.1" transform="rotate(-90 234.8 113.1)">2</text>
<text x="237.4" y="113.1" transform="rotate(-90 237.4 113.1)">3</text>
<text x="269.1" y="113.1" transform="rotate(-90 269.1 113.1)">1</text>
<text x="271.6" y="113.1" transform="rotate(-90 271.6 113.1)">2</text>
<text x="274.2" y="113.1" transform="rotate(-90 274.2 113.1)">3</text>
</g>
</svg>
